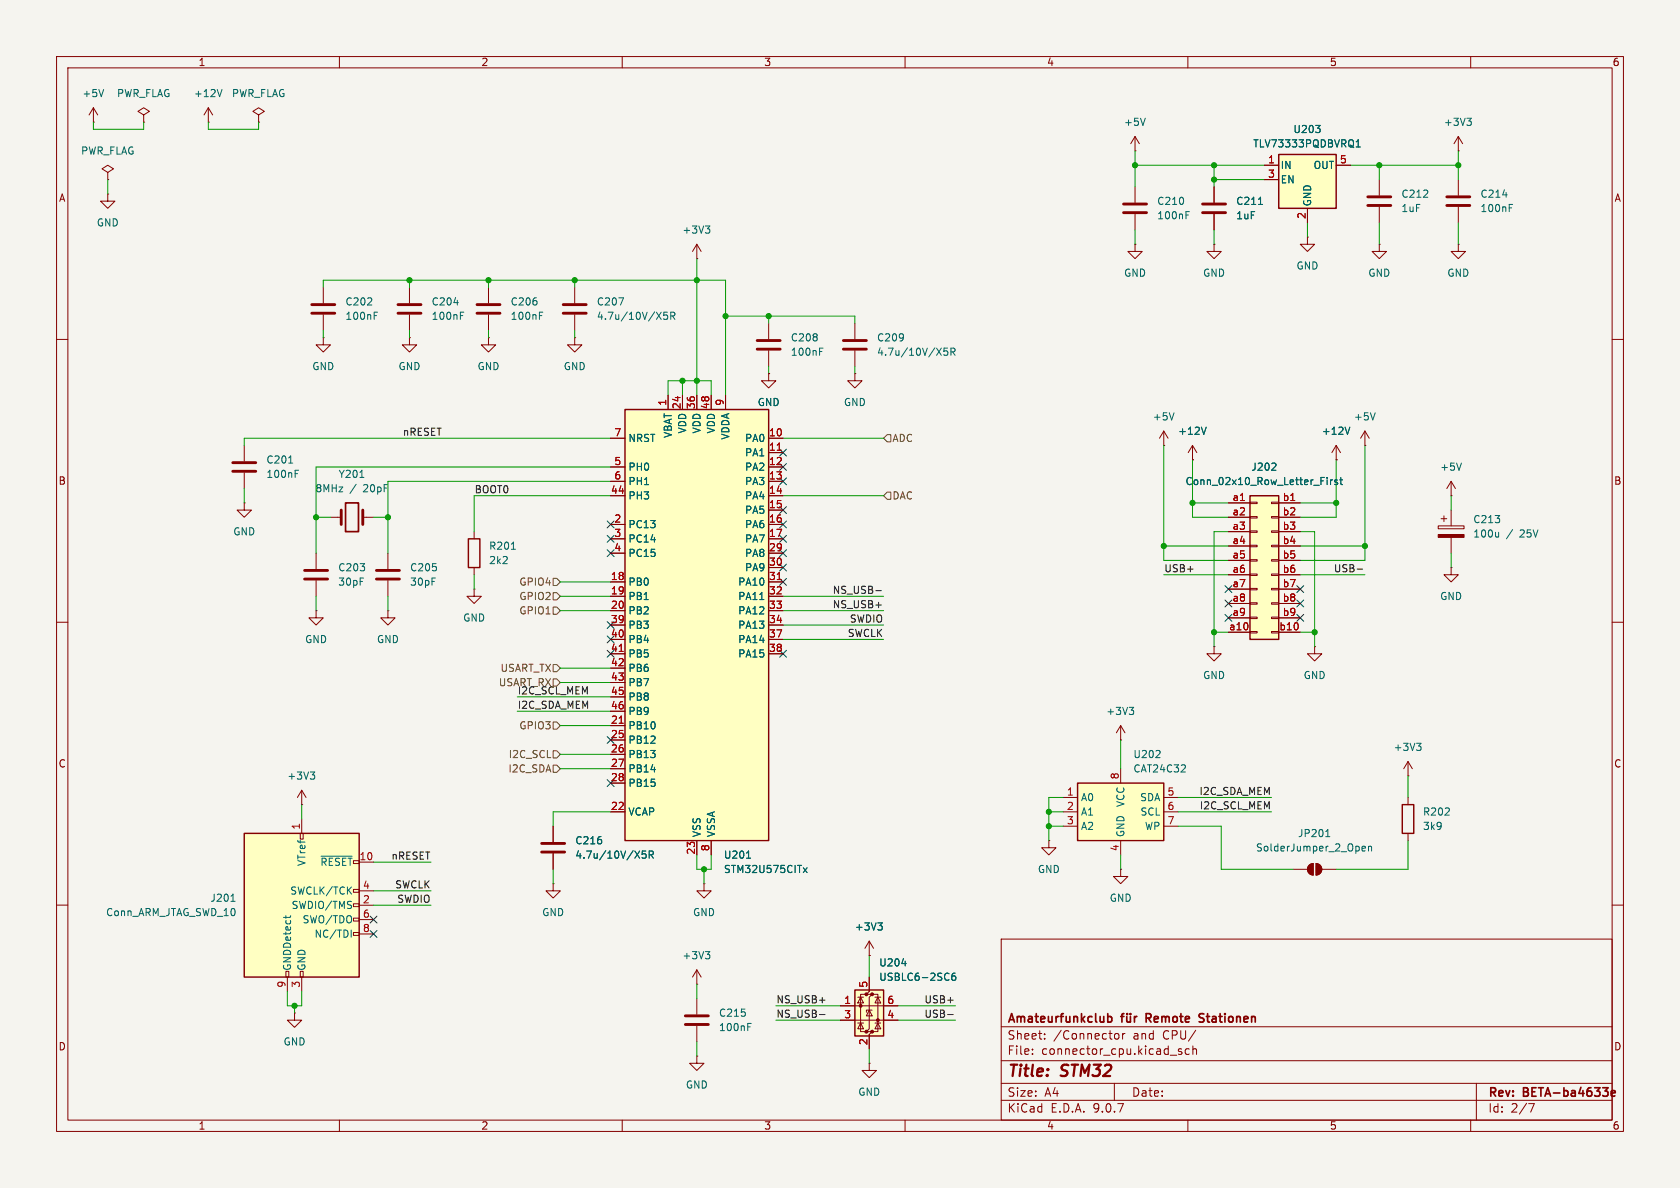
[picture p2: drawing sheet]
<svg xmlns="http://www.w3.org/2000/svg" width="297mm" height="210mm" viewBox="0 0 297 210" stroke-linecap="round" stroke-linejoin="round" font-family="sans-serif">
<path d="M0 0h297v210h-297z" fill="#f5f4ef" stroke="#f5f4ef" stroke-width=".18"/>
<g fill="none" stroke="#840000" stroke-width=".18">
<path d="M10 10h277v190h-277zM12 12h273v186h-273zM60 10v2M110 10v2M160 10v2M210 10v2M260 10v2M214.6 33v2.8M214.6 37.8v2.8M214.6 43.2v1.3h1.3l-1.3 1.2-1.2-1.2h1.2M214.6 43.2h.1M10 60h2"/>
<path d="M236.2 78.7l-.7 1.3M236.2 78.7l.8 1.3M236.2 78.7v2.6M241.3 78.7h.1M241.3 76.2l-.8 1.3M241.3 76.2l.8 1.3M241.3 76.2v2.5M285 60h2M236.2 81.3h.1M254.3 93h4.5v.5h-4.5zM254.8 91.7h1M255.3 91.2v1"/>
<path d="M256.5 90.2v2.8M256.5 95v2.8M10 110h2M285 110h2M10 160h2M123.2 174h.1M123.2 171.5v2.5M123.2 176.5v2.8M123.2 171.5l-.8 1.2M123.2 171.5l.8 1.2M177 166h108v32h-108zM285 160h2"/>
<path d="M60 198v2M110 198v2M123.2 186.7v1.3h1.3l-1.3 1.2-1.3-1.2h1.3M123.2 186.7h.1M123.2 181.4v2.8M160 198v2M177 194.5h108M177 191.5h108M177 187.5h108M177 181.5h108M182.5 186.3v.1M182.5 185.5v.1"/>
<path d="M184.7 183.6v.1M184.7 182.8v.1M197 191.5v3M197.2 182.8l.3-.1 .3 .3v.4l-.1 .2h-.5M198.5 182.7v1M198.9 182.7l-.3 .1-.1 .2M208.9 185.5l-.4-.1-.2 .2 .1 .2 .5 .2v.3h-.6M210 198v2M210.2 185.5l-.4-.1-.3 .3v.4l.2 .2h.5M210.9 185.5l.2-.1 .4 .1v.9M210.9 184.9v1.5M260 198v2"/>
<path d="M261 191.5v6.5M270.2 195.1h1l-.6 1.5"/>
</g>
<g fill="none" stroke="#840000" stroke-width=".3">
<path d="M195.8 179.8l.5-.1 .3 .3v.4l-.2 .2h-.6M198.1 179.7h.6M198.7 179.2l-.4 .2v1.3M199.2 179.7l.1 .9 .3 .1 .2-.2M199.3 179.2v.1M199.8 179.2v.1M199.8 179.7v1M200.6 179.7v1M201 179.7l-.3 .1-.1 .2M202.6 180h.6M203.2 179.2h-.6v1.5M212.8 179.3l-.5-.1-.3 .3 .1 .3 .6 .2"/>
<path d="M212 180.6h.7M284.8 193.3l.8-.2-.1-.2-.4-.1-.3 .2 .1 .7h.6"/>
</g>
<path d="M254.3 94.5h4.5v.5h-4.5z" fill="#840000" stroke="#840000" stroke-width=".18"/>
<path d="M222.5 36.1h.7M238.6 75.5l-.4 1.3M243.1 73l-.4 1.2M264.9 94.1v.8M264.9 94.8l-.1 .1M124.7 168.2h.8l-.4 .5M125.2 168.7l.3 .2v.3l-.3 .3M132.2 181.5h.4M132.2 180.9h.6" fill="none" stroke="#006464" stroke-width=".18"/>
<path d="M212.6 36.1h4.1M212.6 37.6h4.1M121.2 179.6h4M121.2 181.1h4" fill="none" stroke="#840000" stroke-width=".51"/>
<path d="M221 87.6h5.1v25.4h-5.1z" fill="#ffffc2"/>
<path d="M221 87.6h5.1v25.4h-5.1z" fill="none" stroke="#840000" stroke-width=".25"/>
<g fill="none" stroke="#840000" stroke-width=".18">
<path d="M36.8 19.1l-.7 1.2M36.8 19.1l.8 1.2M36.8 19.1v2.5M36.8 21.6h.1M45.7 20.3l1-.6-1-.6-1 .6 1 .6v1.3M45.7 21.6h.1M243.8 31.8v2.7M243.8 36.6v2.8M72.4 50.8v2.8M72.4 55.6v2.8M135.9 57.2v2.7M43.2 78.7v2.8"/>
<path d="M135.9 66v1.3h1.3l-1.3 1.3-1.3-1.3h1.3M135.9 66h.1M135.9 62v2.8M151.1 66v1.3h1.3l-1.3 1.3-1.2-1.3h1.2M151.1 66h.1M205.7 78.7h.1M205.7 76.2l-.7 1.3M205.7 76.2l.8 1.3M205.7 76.2v2.5M210.8 78.7l-.7 1.3M210.8 78.7l.8 1.3M210.8 78.7v2.6"/>
<path d="M43.2 83.6v2.8M55.9 97.8v2.8M58.4 91.4h1.9M64.1 91.4h1.9M210.8 81.3h.1M217.2 88.9h3.8M217.2 91.4h3.8M217.2 94h3.8M217.2 96.5h3.8M217.2 99.1h3.8M221 88.8h1.2v.2h-1.2zM221 91.3h1.2v.3h-1.2z"/>
<path d="M221 93.9h1.2v.2h-1.2zM221 96.4h1.2v.2h-1.2zM221 98.9h1.2v.3h-1.2zM224.8 88.8h1.3v.2h-1.3zM224.8 91.3h1.3v.3h-1.3zM224.8 93.9h1.3v.2h-1.3zM224.8 96.4h1.3v.2h-1.3zM224.8 98.9h1.3v.3h-1.3zM226.1 88.9h3.8M226.1 91.4h3.8M226.1 94h3.8M226.1 96.5h3.8"/>
<path d="M226.1 99.1h3.8M256.5 87.6h.1M256.5 85.1l-.7 1.3M256.5 85.1l.8 1.3M256.5 85.1v2.5M55.9 102.6v2.8M217.2 101.6h3.8M217.2 104.1h3.8M217.2 106.7h3.8M217.2 109.2h3.8M217.2 111.8h3.8M221 101.5h1.2v.2h-1.2z"/>
<path d="M221 104h1.2v.3h-1.2zM221 106.6h1.2v.2h-1.2zM221 109.1h1.2v.2h-1.2zM221 111.6h1.2v.3h-1.2zM224.8 101.5h1.3v.2h-1.3zM224.8 104h1.3v.3h-1.3zM224.8 106.6h1.3v.2h-1.3zM224.8 109.1h1.3v.2h-1.3zM224.8 111.6h1.3v.3h-1.3zM226.1 101.6h3.8M226.1 104.1h3.8M226.1 106.7h3.8"/>
<path d="M226.1 109.2h3.8M226.1 111.8h3.8M256.5 100.3v1.3h1.3l-1.3 1.3-1.2-1.3h1.2M256.5 100.3h.1M124.5 156.2v1.3h1.2l-1.2 1.3-1.3-1.3h1.3M124.5 156.2h.1M185.4 148.6v1.3h1.3l-1.3 1.2-1.3-1.2h1.3M185.4 148.6h.1M153.7 188v1.2h1.2l-1.2 1.3-1.3-1.3h1.3M153.7 188h.1"/>
</g>
<g fill="none" stroke="#006464" stroke-width=".18">
<path d="M39.2 15.8l-.4 1.3M80.2 53.5h.8M81.4 55.8h.4M81.4 55.2h.6M144.9 62.1h.4M144.9 61.5h.6M207.6 73l-.5 1.2M213.2 75.5l-.4 1.3M51 81.9h.8M52.2 83.1h.6M52.2 83.7h.4M63.6 84.4h.7"/>
<path d="M225.5 81.9l.1 .2-.1 .3-.7 .7h.8M234.6 84.4v.1M234.6 84.8v.9M235.2 84.8v.9M235.6 84.8l-.4 .3M236.4 84.9l-.3-.1-.2 .2 .1 .2 .4 .1v.3h-.5M236.9 84.8h.4M237 84.4v1.1l.3 .2M258.4 81.9l-.5 1.2"/>
</g>
<path d="M241.8 34.8h4.1M241.8 36.3h4.1M70.4 55.4h4M70.4 53.8h4M133.9 61.7h4M133.9 60.2h4M41.1 81.8h4.1M41.1 83.3h4.1M60.3 90.2v2.5M64.1 90.2v2.5M53.8 100.8h4.1M53.8 102.4h4.1" fill="none" stroke="#840000" stroke-width=".51"/>
<path d="M61.1 88.9h2.3v5.1h-2.3z" fill="none" stroke="#840000" stroke-width=".3"/>
<path d="M110.5 72.4h25.4v76.2h-25.4z" fill="#ffffc2"/>
<path d="M110.5 72.4h25.4v76.2h-25.4zM82.8 95.3h2v5h-2z" fill="none" stroke="#840000" stroke-width=".25"/>
<g fill="none" stroke="#840000" stroke-width=".18">
<path d="M257.8 26.7h.1M257.8 24.1l-.8 1.3M257.8 24.1l.8 1.3M257.8 24.1v2.6M257.8 31.8v2.7M257.8 36.6v2.8M86.4 59.7v1.3h1.2l-1.2 1.2-1.3-1.2h1.3M86.4 59.7h.1M86.4 50.8v2.8M86.4 55.6v2.8M101.6 59.7v1.3h1.3l-1.3 1.2-1.3-1.2h1.3M101.6 59.7h.1"/>
<path d="M101.6 50.8v2.8M101.6 55.6v2.8M123.2 45.7h.1M123.2 43.2v2.5M123.2 43.2l-.8 1.3M123.2 43.2l.8 1.3M243.8 43.2v1.3h1.3l-1.3 1.2-1.2-1.2h1.2M243.8 43.2h.1M257.8 43.2v1.3h1.3l-1.3 1.2-1.3-1.2h1.3M257.8 43.2h.1M107.9 77.5h2.6M118.1 69.9v2.5"/>
<path d="M120.6 69.9v2.5M123.2 69.9v2.5M125.7 69.9v2.5M128.3 69.9v2.5M135.9 77.5h2.5M68.6 97.8v2.8M83.8 94v1.3M107.9 82.6h2.6M107.9 85.1h2.6M107.9 87.6h2.6M107.9 92.7h2.6M107.9 95.3h2.6"/>
<path d="M107.9 97.8h2.6M135.9 82.6h2.5M135.9 85.1h2.5M135.9 87.6h2.5M135.9 92.7h2.5M135.9 95.3h2.5M135.9 97.8h2.5M135.9 80h2.5M135.9 90.2h2.5M55.9 108v1.2h1.2l-1.2 1.3-1.3-1.3h1.3M55.9 108h.1M68.6 108v1.2h1.2l-1.2 1.3-1.3-1.3h1.3"/>
<path d="M68.6 108h.1M68.6 102.6v2.8M83.8 104.1v1.3h1.3l-1.3 1.3-1.3-1.3h1.3M83.8 104.1h.1M83.8 100.3v1.3M107.9 102.9h2.6M107.9 105.4h2.6M107.9 108h2.6M107.9 110.5h2.6M107.9 113h2.6M107.9 115.6h2.6M107.9 118.1h2.6"/>
<path d="M135.9 102.9h2.5M135.9 105.4h2.5M135.9 108h2.5M135.9 110.5h2.5M135.9 113h2.5M135.9 115.6h2.5M135.9 100.3h2.5M107.9 120.7h2.6M107.9 123.2h2.6M107.9 125.7h2.6M107.9 128.3h2.6M107.9 130.8h2.6"/>
<path d="M107.9 133.4h2.6M107.9 135.9h2.6M107.9 138.4h2.6M107.9 143.5h2.6M123.2 148.6v2.5M125.7 148.6v2.5M153.7 168.9h.1M153.7 166.4l-.8 1.2M153.7 166.4l.7 1.2M153.7 166.4v2.5"/>
</g>
<path d="M137.4 79.6h.7M109.5 115.2h.7M137.4 102.5h.7M109.5 127.9h.7" fill="none" stroke="#a90000" stroke-width=".18"/>
<g fill="none" stroke="#006464" stroke-width=".18">
<path d="M124.7 39.9h.8l-.4 .5M259.3 20.9h.8l-.4 .5M259.9 21.4l.2 .2v.3l-.2 .3M265.7 34.4h.7M266.8 36.7h.4M266.8 36.1h.6M95.4 55.2h.6M95.4 55.8h.4M109.4 52.6h.8l-.5 1.3M118 55.2h-.6l-.1 .6 .2-.1h.4l.1 .2v.4l-.2 .2-.5-.2M118.6 55.9l.6-.1 .1-.2-.1-.3-.6-.1v1.3M118.9 55.9l.4 .6"/>
<path d="M125.2 40.4l.3 .3v.3l-.3 .2M90.4 97.1h.7M134.3 106h.7M132 151.7h.7M142 153.4l.7 .8M142.7 153.4l-.7 .8M155.2 163.1h.8l-.5 .5M155.7 163.6l.3 .3v.3l-.3 .2"/>
</g>
<path d="M255.8 36.3h4M255.8 34.8h4M84.3 55.4h4.1M84.3 53.8h4.1M99.6 55.4h4M99.6 53.8h4M66.5 100.8h4.1M66.5 102.4h4.1" fill="none" stroke="#840000" stroke-width=".51"/>
<path d="M151.1 175h5.1v8.1h-5.1z" fill="#ffffc2"/>
<g fill="#840000" stroke="#840000" stroke-width=".18">
<circle cx="152.1" cy="177.8" r=".25"/>
<circle cx="153.2" cy="175.8" r=".25"/>
<circle cx="153.2" cy="182.4" r=".25"/>
<circle cx="154.2" cy="175.8" r=".25"/>
<circle cx="154.2" cy="182.4" r=".25"/>
<circle cx="155.2" cy="180.3" r=".25"/>
</g>
<g fill="none" stroke="#840000" stroke-width=".18">
<path d="M200.7 26.7h.1M200.7 24.1l-.8 1.3M200.7 24.1l.7 1.3M200.7 24.1v2.6M200.7 33v2.8M200.7 37.8v2.8M200.7 43.2v1.3h1.2l-1.2 1.2-1.3-1.2h1.3M200.7 43.2h.1M97.8 146.1v2.7M97.8 150.9v2.8M148.6 177.8h10.1M151.6 176.3h1.1"/>
<path d="M152.1 176.3l.6 1h-1.1zM153.2 175.8h-1.1v6.6h1.1M153.7 172.7v2.6l-.5 .5h1l-.5 .5v5.6l-.5 .5h1l-.5 .5v2.5M153.7 178.6l.5 1h-1zM154.2 178.6h-1v.3M154.2 175.8h1v6.6h-1M154.7 176.3h1M155.2 176.3l.5 1h-1zM148.6 180.3h10.1M151.6 180.8h1.1M152.1 180.8l.6 1.1h-1.1zM154.7 180.8h1"/>
<path d="M155.2 180.8l.5 1.1h-1z"/>
</g>
<path d="M151.1 175h5.1v8.1h-5.1z" fill="none" stroke="#840000" stroke-width=".25"/>
<path d="M202.5 20.9l-.4 1.3M209.7 38h.4M209.7 37.4h.6M114.2 150.4h-.6l-.1 .6 .2-.1 .4 .1 .1 .2v.4l-.2 .1-.5-.1M114.8 151.1l.6-.1 .1-.1-.1-.3-.6-.2v1.3M115.1 151.1l.4 .6M159.4 170.3h.8M168.9 172l-.4 .1a.86 .86 0 0 0 0 1.2l.4-.1 .1-.4-.3-.3-.3 .1-.1 .2" fill="none" stroke="#006464" stroke-width=".18"/>
<path d="M198.6 37.6h4.1M198.6 36.1h4.1M95.8 150.6h4M95.8 149.1h4" fill="none" stroke="#840000" stroke-width=".51"/>
<path d="M226.1 27.3h10.1v9.5h-10.1z" fill="#ffffc2"/>
<path d="M226.1 27.3h10.1v9.5h-10.1z" fill="none" stroke="#840000" stroke-width=".25"/>
<g fill="none" stroke="#840000" stroke-width=".18">
<path d="M19 30.5l1.1-.7-1.1-.6-1 .6 1 .7v1.3M19 31.8h.1M223.5 29.2h2.6M223.5 31.8h2.6M231.1 36.8v2.6M236.2 29.2h2.6M57.1 59.7v1.3h1.3l-1.3 1.2-1.2-1.2h1.2M57.1 59.7h.1M57.1 50.8v2.8M57.1 55.6v2.8M72.4 59.7v1.3h1.3l-1.3 1.2-1.3-1.2h1.3M72.4 59.7h.1"/>
<path d="M151.1 57.2v2.7M231.1 41.9v1.3h1.3l-1.3 1.3-1.2-1.3h1.2M231.1 41.9h.1M151.1 62v2.8M43.2 88.9v1.3h1.2l-1.2 1.2-1.3-1.2h1.3M43.2 88.9h.1M214.6 114.3v1.3h1.3l-1.3 1.2-1.2-1.2h1.2M214.6 114.3h.1M232.4 114.3v1.3h1.3l-1.3 1.2-1.3-1.2h1.3M232.4 114.3h.1M53.3 139.7l-.7 1.3M53.3 139.7l.8 1.3"/>
<path d="M53.3 139.7v2.5M198.1 130.8h.1M198.1 128.3l-.7 1.2M198.1 128.3l.8 1.2M198.1 128.3v2.5M53.3 142.2h.1M97.8 156.2v1.3h1.3l-1.3 1.3-1.3-1.3h1.3M97.8 156.2h.1M198.1 153.7v1.2h1.3l-1.3 1.3-1.3-1.3h1.3M198.1 153.7h.1"/>
</g>
<g fill="none" stroke="#006464" stroke-width=".18">
<path d="M232.6 22.2h.8l-.4 .5M233.3 22.8v.5M239.8 26h.7M239.8 25.1l.3-.4v1.3M66.2 55.8h.4M66.2 55.2h.6M167.5 61.5h-.6l-.1 .6 .2-.1 .4 .1 .2 .2-.1 .4-.2 .1-.5-.1M168.1 62.2l.6-.1 .1-.1v-.3l-.7-.2v1.3M168.4 62.2l.4 .6M54.9 136.5h.7l-.4 .5M55.4 137l.2 .2v.3l-.2 .2M199.6 125h.8l-.4 .5"/>
<path d="M200.2 125.5l.2 .3v.3l-.2 .2"/>
</g>
<path d="M55.1 55.4h4.1M55.1 53.8h4.1M149.1 61.7h4.1M149.1 60.2h4.1" fill="none" stroke="#840000" stroke-width=".51"/>
<path d="M190.5 138.4h15.2v10.2h-15.2z" fill="#ffffc2"/>
<path d="M190.5 138.4h15.2v10.2h-15.2z" fill="none" stroke="#840000" stroke-width=".25"/>
<path d="M198.1 135.9v2.5M188 141h2.5M188 143.5h2.5M188 146.1h2.5M198.1 148.6v2.5M205.7 141h2.6M205.7 143.5h2.6M205.7 146.1h2.6" fill="none" stroke="#840000" stroke-width=".18"/>
<path d="M204.3 133.9h.8M205 132.8v.4M208.8 136.5h.8M209.5 135.3v.4" fill="none" stroke="#006464" stroke-width=".18"/>
<path d="M43.2 147.3h20.3v25.4h-20.3z" fill="#ffffc2"/>
<path d="M43.2 147.3h20.3v25.4h-20.3zM247.9 142.2h2v5.1h-2z" fill="none" stroke="#840000" stroke-width=".25"/>
<g fill="none" stroke="#840000" stroke-width=".18">
<path d="M16.5 19.1l-.8 1.2M16.5 19.1l.8 1.2M16.5 19.1v2.5M16.5 21.6h.1M19 34.3v1.3h1.3l-1.3 1.2-1.2-1.2h1.2M19 34.3h.1M25.4 20.3l1-.6-1-.6-1 .6 1 .6v1.3M25.4 21.6h.1M214.6 33v2.8M214.6 37.8v2.8M223.5 29.2h2.6M223.5 31.8h2.6"/>
<path d="M231.1 36.8v2.6M236.2 29.2h2.6M107.9 77.5h2.6M118.1 69.9v2.5M120.6 69.9v2.5M123.2 69.9v2.5M125.7 69.9v2.5M128.3 69.9v2.5M135.9 66h.1M135.9 77.5h2.5M107.9 82.6h2.6M107.9 85.1h2.6"/>
<path d="M107.9 87.6h2.6M107.9 92.7h2.6M107.9 95.3h2.6M107.9 97.8h2.6M135.9 82.6h2.5M135.9 85.1h2.5M135.9 87.6h2.5M135.9 92.7h2.5M135.9 95.3h2.5M135.9 97.8h2.5M135.9 80h2.5M135.9 90.2h2.5"/>
<path d="M210.8 81.3h.1M217.2 88.9h3.8M217.2 91.4h3.8M217.2 94h3.8M217.2 96.5h3.8M217.2 99.1h3.8M226.1 88.9h3.8M226.1 91.4h3.8M226.1 94h3.8M226.1 96.5h3.8M226.1 99.1h3.8M236.2 81.3h.1"/>
<path d="M107.9 102.9h2.6M107.9 105.4h2.6M107.9 108h2.6M107.9 110.5h2.6M107.9 113h2.6M107.9 115.6h2.6M107.9 118.1h2.6M135.9 102.9h2.5M135.9 105.4h2.5M135.9 108h2.5M135.9 110.5h2.5M135.9 113h2.5"/>
<path d="M135.9 115.6h2.5M135.9 100.3h2.5M217.2 101.6h3.8M217.2 104.1h3.8M217.2 106.7h3.8M217.2 109.2h3.8M217.2 111.8h3.8M226.1 101.6h3.8M226.1 104.1h3.8M226.1 106.7h3.8M226.1 109.2h3.8M226.1 111.8h3.8"/>
<path d="M107.9 120.7h2.6M107.9 123.2h2.6M107.9 125.7h2.6M107.9 128.3h2.6M107.9 130.8h2.6M107.9 133.4h2.6M107.9 135.9h2.6M107.9 138.4h2.6M248.9 137.2h.1M248.9 134.6l-.7 1.3M248.9 134.6l.8 1.3M248.9 134.6v2.6"/>
<path d="M53.1 147.3h.5v1h-.5zM53.3 144.8v2.5M62.5 157.2h1v.5h-1zM62.5 159.8h1v.5h-1zM63.5 152.4h2.5M63.5 157.5h2.5M97.8 146.1v2.7M97.8 150.9v2.8M107.9 143.5h2.6M123.2 148.6v2.5M125.7 148.6v2.5M228.6 153.7h2.5"/>
<path d="M231.4 153l.8-.3v2a1.02 1.02 0 0 1-1-.6 1.02 1.02 0 0 1 .2-1.1zM232.7 152.7a1.02 1.02 0 0 1 1 1 1.02 1.02 0 0 1-1 1zM233.7 153.7h2.5M248.9 141v1.2M248.9 147.3v1.3M50.5 171.7h.6v1h-.6zM50.8 172.7v2.6M52.1 179.1v1.2h1.2l-1.2 1.3-1.3-1.3h1.3M52.1 179.1h.1M53.1 171.7h.5v1h-.5zM53.3 172.7v2.6M62.5 162.3h1v.5h-1z"/>
<path d="M62.5 164.8h1v.6h-1zM63.5 160h2.5M63.5 162.6h2.5M63.5 165.1h2.5M148.6 177.8h2.5M153.7 168.9h.1M153.7 172.7v2.6M156.2 177.8h2.5M148.6 180.3h2.5M153.7 182.9v2.5M156.2 180.3h2.5"/>
</g>
<g fill="none" stroke="#006464" stroke-width=".18">
<path d="M18.3 15.8l-.4 1.3M222.5 36.1h.7M232.6 22.2h.8l-.4 .5M233.3 22.8v.5M239.8 26h.7M239.8 25.1l.3-.4v1.3M213.2 75.5l-.4 1.3M238.6 75.5l-.4 1.3M225.5 81.9l.1 .2-.1 .3-.7 .7h.8M234.6 84.4v.1M234.6 84.8v.9M235.2 84.8v.9"/>
<path d="M235.6 84.8l-.4 .3M236.4 84.9l-.3-.1-.2 .2 .1 .2 .4 .1v.3h-.5M236.9 84.8h.4M237 84.4v1.1l.3 .2M134.3 106h.7M250.4 131.4h.8l-.4 .5M251 131.9l.2 .2v.3l-.2 .3M40.8 159.3h.8M56.8 151.4h5.5M114.2 150.4h-.6l-.1 .6 .2-.1 .4 .1 .1 .2v.4l-.2 .1-.5-.1M114.8 151.1l.6-.1 .1-.1-.1-.3-.6-.2v1.3M115.1 151.1l.4 .6"/>
<path d="M132 151.7h.7M142 153.4l.7 .8M142.7 153.4l-.7 .8M234.4 147.9h.7M234.6 146.8l.1-.2v1.3M240.8 150l.6-.1-.1-.2-.3-.1-.2 .2v.6h.5M241.9 149.7l.2-.1 .3 .1 .1 .7M241.9 149.6v.8M50.5 161.9v.5M51.4 161.9l-.1 .2M62.1 164.4v1.3M155.2 163.1h.8l-.5 .5"/>
<path d="M155.7 163.6l.3 .3v.3l-.3 .2M159.4 170.3h.8M168.9 172l-.4 .1a.86 .86 0 0 0 0 1.2l.4-.1 .1-.4-.3-.3-.3 .1-.1 .2"/>
</g>
<g fill="#840000" stroke="#840000" stroke-width=".18">
<path d="M231.4 153l.8-.3v2a1.02 1.02 0 0 1-1-.6 1.02 1.02 0 0 1 .2-1.1z"/>
<path d="M232.7 152.7a1.02 1.02 0 0 1 1 1 1.02 1.02 0 0 1-1 1z"/>
</g>
<path d="M156.8 76.8h.7v1.3h-.7l-.6-.6zM156.8 87h.7v1.3h-.7l-.6-.7zM97.8 102.2h.6l.7 .7-.7 .6h-.6zM97.8 117.5h.6l.7 .6-.7 .6h-.6zM97.8 104.8h.6l.7 .6-.7 .6h-.6zM97.8 107.3h.6l.7 .7-.7 .6h-.6zM97.8 135.3h.6l.7 .6-.7 .6h-.6zM97.8 127.6h.6l.7 .7-.7 .6h-.6zM97.8 132.7h.6l.7 .7-.7 .6h-.6zM97.8 120h.6l.7 .7-.7 .6h-.6z" fill="none" stroke="#725600" stroke-width=".18"/>
<path d="M154.8 107h1M154.8 104.4h1M239.9 100.6h1M144.9 179.3h.9M144.9 176.8h.9M167.5 179.3h1" fill="none" stroke="#0f0f0f" stroke-width=".18"/>
<g fill="none" stroke="#009600" stroke-width=".18">
<path d="M16.5 21.6v1.3h8.9v-1.3M19 31.8v2.5M36.8 21.6v1.3h8.9v-1.3M200.7 29.2h22.8M200.7 26.7v6.3M214.6 29.2v3.8M214.6 31.8h8.9M231.1 39.4v2.5M238.8 29.2h19M243.8 29.2v2.6M243.8 39.4v3.8M257.8 26.7v5.1"/>
<path d="M257.8 39.4v3.8M57.1 50.8v-1.3h71.2v20.4M57.1 58.4v1.3M72.4 49.5v1.3M72.4 58.4v1.3M86.4 49.5v1.3M86.4 58.4v1.3M101.6 49.5v1.3M101.6 58.4v1.3M123.2 45.7v24.2M128.3 55.9h22.8v1.3M135.9 55.9v1.3"/>
<path d="M200.7 40.6v2.6M214.6 40.6v2.6M107.9 77.5h-64.7v1.2M118.1 69.9v-2.6h7.6v2.6M120.6 67.3v2.6M135.9 64.8v1.2M138.4 77.5h17.8M151.1 64.8v1.2M205.7 78.7v20.4h11.5M241.3 78.7v20.4h-11.4M43.2 86.4v2.5M55.9 91.4h2.5"/>
<path d="M66 91.4h2.6M107.9 82.6h-52v15.2M107.9 87.6h-24.1v6.4M107.9 85.1h-39.3v12.7M138.4 87.6h17.8M205.7 96.5h11.5M210.8 81.3v10.1h6.4M210.8 88.9h6.4M217.2 94h-2.6v20.3M229.9 96.5h11.4M229.9 88.9h6.3M229.9 94h2.5v20.3"/>
<path d="M236.2 81.3v10.1h-6.3M256.5 87.6v2.6M256.5 97.8v2.5M55.9 105.4v2.6M68.6 105.4v2.6M83.8 101.6v2.5M99.1 118.1h8.8M99.1 102.9h8.8M99.1 108h8.8M99.1 105.4h8.8M138.4 113h17.8M138.4 108h17.8"/>
<path d="M138.4 110.5h17.8M138.4 105.4h17.8M205.7 101.6h11.5M214.6 111.8h2.6M229.9 111.8h2.5M229.9 101.6h11.4M91.4 123.2h16.5M91.4 125.7h16.5M99.1 135.9h8.8M99.1 133.4h8.8M99.1 120.7h8.8M99.1 128.3h8.8"/>
<path d="M198.1 130.8v5.1M248.9 137.2v3.8M53.3 142.2v2.6M66 157.5h10.2M66 152.4h10.2M97.8 153.7v2.5M107.9 143.5h-10.1v2.6M123.2 151.1v2.6h2.5v-2.6M124.5 153.7v2.5M185.4 146.1h2.6M185.4 143.5h2.6M188 141h-2.6v7.6"/>
<path d="M198.1 151.1v2.6M208.3 146.1h7.6v7.6h12.7M208.3 143.5h16.5M208.3 141h16.5M248.9 148.6v5.1h-12.7M50.8 175.3v2.5h2.5v-2.5M52.1 177.8v1.3M66 160h10.2M123.2 174v2.5M137.2 177.8h11.4M153.7 168.9v3.8M158.7 177.8h10.2"/>
<path d="M123.2 184.2v2.5M137.2 180.3h11.4M153.7 185.4v2.6M158.7 180.3h10.2"/>
</g>
<g fill="none" stroke="#000084" stroke-width=".18">
<path d="M137.8 79.4l1.2 1.2M139 79.4l-1.2 1.2M107.3 94.6l1.3 1.3M107.3 97.2l1.3 1.2M107.3 92.1l1.3 1.2M108.6 94.6l-1.3 1.3M108.6 97.2l-1.3 1.2M108.6 92.1l-1.3 1.2M137.8 97.2l1.2 1.2M137.8 81.9l1.2 1.3M137.8 84.5l1.2 1.2M137.8 92.1l1.2 1.2"/>
<path d="M137.8 94.6l1.2 1.3M137.8 99.7l1.2 1.2M137.8 89.6l1.2 1.2M139 97.2l-1.2 1.2M139 81.9l-1.2 1.3M139 84.5l-1.2 1.2M139 92.1l-1.2 1.2M139 99.7l-1.2 1.2M139 94.6l-1.2 1.3M139 89.6l-1.2 1.2M107.3 109.9l1.3 1.2M107.3 112.4l1.3 1.2"/>
<path d="M107.3 115l1.3 1.2M108.6 109.9l-1.3 1.2M108.6 112.4l-1.3 1.2M108.6 115l-1.3 1.2M137.8 102.3l1.2 1.2M137.8 115l1.2 1.2M139 102.3l-1.2 1.2M139 115l-1.2 1.2M216.6 106.1l1.2 1.2M216.6 108.6l1.2 1.2M216.6 103.5l1.2 1.2M217.8 106.1l-1.2 1.2"/>
<path d="M217.8 108.6l-1.2 1.2M217.8 103.5l-1.2 1.2M229.3 106.1l1.2 1.2M229.3 103.5l1.2 1.2M229.3 108.6l1.2 1.2M230.5 106.1l-1.2 1.2M230.5 103.5l-1.2 1.2M230.5 108.6l-1.2 1.2M107.3 137.8l1.3 1.2M107.3 130.2l1.3 1.2M108.6 137.8l-1.3 1.2M108.6 130.2l-1.3 1.2"/>
<path d="M65.4 164.5l1.2 1.2M65.4 162l1.2 1.2M66.6 164.5l-1.2 1.2M66.6 162l-1.2 1.2"/>
</g>
<path d="M137.4 79.6h.7M109.5 115.2h.7M137.4 102.5h.7M109.5 127.9h.7" fill="none" stroke="#a90000" stroke-width=".18"/>
<g fill="#009600" stroke="#009600" stroke-width=".18">
<circle cx="241.3" cy="96.5" r=".46"/>
<circle cx="214.6" cy="111.8" r=".46"/>
<circle cx="128.3" cy="55.9" r=".46"/>
<circle cx="200.7" cy="29.2" r=".46"/>
<circle cx="135.9" cy="55.9" r=".46"/>
<circle cx="185.4" cy="143.5" r=".46"/>
<circle cx="205.7" cy="96.5" r=".46"/>
<circle cx="185.4" cy="146.1" r=".46"/>
<circle cx="123.2" cy="67.3" r=".46"/>
<circle cx="123.2" cy="49.5" r=".46"/>
<circle cx="210.8" cy="88.9" r=".46"/>
<circle cx="236.2" cy="88.9" r=".46"/>
<circle cx="232.4" cy="111.8" r=".46"/>
<circle cx="214.6" cy="31.8" r=".46"/>
<circle cx="214.6" cy="29.2" r=".46"/>
<circle cx="243.8" cy="29.2" r=".46"/>
<circle cx="257.8" cy="29.2" r=".46"/>
<circle cx="101.6" cy="49.5" r=".46"/>
<circle cx="86.4" cy="49.5" r=".46"/>
<circle cx="120.6" cy="67.3" r=".46"/>
<circle cx="55.9" cy="91.4" r=".46"/>
<circle cx="68.6" cy="91.4" r=".46"/>
<circle cx="72.4" cy="49.5" r=".46"/>
<circle cx="124.5" cy="153.7" r=".46"/>
<circle cx="52.1" cy="177.8" r=".46"/>
</g>
<g font-size="2.8" fill="#840000">
<text x="178" y="190.9">Title:</text>
<text x="187.7" y="190.9">STM32</text>
</g>
<g font-size="2.1" fill="#840000">
<text x="178" y="184">Sheet:</text>
<text x="178" y="181.2">Amateurfunkclub</text>
<text x="186.2" y="184">/Connector</text>
<text x="200.4" y="184">and</text>
<text x="203.3" y="181.2">Remote</text>
<text x="205.8" y="184">CPU/</text>
<text x="213.3" y="181.2">Stationen</text>
<text x="178" y="186.7">File:</text>
<text x="184.1" y="186.7">connector_cpu.kicad_sch</text>
<text x="178" y="196.9">KiCad</text>
<text x="178" y="194.1">Size:</text>
<text x="184.7" y="194.1">A4</text>
<text x="185.7" y="196.9">E.D.A.</text>
<text x="193.3" y="196.9">9.0.7</text>
<text x="200" y="194.1">Date:</text>
<text x="263" y="194.3">Rev:</text>
<text x="263" y="196.9">Id:</text>
<text x="267.1" y="196.9">2/7</text>
<text x="269.4" y="194.3">BETA-ba4633e</text>
</g>
<g font-size="1.8" fill="#840000">
<text x="35" y="11.9">1</text>
<text x="85" y="11.9">2</text>
<text x="135" y="11.9">3</text>
<text x="185" y="11.9">4</text>
<text x="235" y="11.9">5</text>
<text x="285" y="11.9">6</text>
<text x="10.3" y="35.9">A</text>
<text x="285.3" y="35.9">A</text>
<text x="10.3" y="85.9">B</text>
<text x="285.3" y="85.9">B</text>
<text x="10.3" y="135.9">C</text>
<text x="285.3" y="135.9">C</text>
<text x="10.3" y="185.9">D</text>
<text x="285.3" y="185.9">D</text>
<text x="35" y="199.9">1</text>
<text x="85" y="199.9">2</text>
<text x="135" y="199.9">3</text>
<text x="185" y="199.9">4</text>
<text x="235" y="199.9">5</text>
<text x="285" y="199.9">6</text>
</g>
<g font-size="1.8" fill="#006464">
<text x="14.5" y="17.4">+5V</text>
<text x="20.6" y="17.4">PWR_FLAG</text>
<text x="34.2" y="17.4">+12V</text>
<text x="40.9" y="17.4">PWR_FLAG</text>
<text x="198.6" y="22.5">+5V</text>
<text x="228.6" y="23.7">U203</text>
<text x="255.2" y="22.5">+3V3</text>
<text x="14.2" y="27.5">PWR_FLAG</text>
<text x="221.5" y="26.3">TLV73333PQDBVRQ1</text>
<text x="226.3" y="30.1">IN</text>
<text x="226.3" y="32.6">EN</text>
<text x="232.1" y="30.1">OUT</text>
<text x="247.7" y="35.2">C212</text>
<text x="261.6" y="35.2">C214</text>
<text x="17" y="40.2">GND</text>
<text x="120.5" y="41.5">+3V3</text>
<text x="204.5" y="36.4">C210</text>
<text x="204.5" y="39">100nF</text>
<text x="218.4" y="36.4">C211</text>
<text x="218.4" y="39">1uF</text>
<text x="232" y="36.6" transform="rotate(-90 232 36.6)">GND</text>
<text x="247.7" y="37.7">1uF</text>
<text x="261.6" y="37.7">100nF</text>
<text x="229.1" y="47.9">GND</text>
<text x="198.6" y="49.1">GND</text>
<text x="212.6" y="49.1">GND</text>
<text x="241.8" y="49.1">GND</text>
<text x="255.8" y="49.1">GND</text>
<text x="61" y="54.2">C202</text>
<text x="61" y="56.7">100nF</text>
<text x="76.2" y="54.2">C204</text>
<text x="76.2" y="56.7">100nF</text>
<text x="90.2" y="54.2">C206</text>
<text x="90.2" y="56.7">100nF</text>
<text x="105.4" y="54.2">C207</text>
<text x="105.4" y="56.7">4.7u/10V/X5R</text>
<text x="55.1" y="65.6">GND</text>
<text x="70.4" y="65.6">GND</text>
<text x="84.3" y="65.6">GND</text>
<text x="99.6" y="65.6">GND</text>
<text x="139.7" y="60.6">C208</text>
<text x="139.7" y="63.1">100nF</text>
<text x="154.9" y="60.6">C209</text>
<text x="154.9" y="63.1">4.7u/10V/X5R</text>
<text x="133.9" y="72">GND</text>
<text x="149.1" y="72">GND</text>
<text x="119" y="77.5" transform="rotate(-90 119 77.5)">VBAT</text>
<text x="121.5" y="76.7" transform="rotate(-90 121.5 76.7)">VDD</text>
<text x="124.1" y="76.7" transform="rotate(-90 124.1 76.7)">VDD</text>
<text x="126.6" y="76.7" transform="rotate(-90 126.6 76.7)">VDD</text>
<text x="129.1" y="77.8" transform="rotate(-90 129.1 77.8)">VDDA</text>
<text x="203.7" y="74.5">+5V</text>
<text x="208.2" y="77.1">+12V</text>
<text x="233.6" y="77.1">+12V</text>
<text x="239.3" y="74.5">+5V</text>
<text x="47" y="82.1">C201</text>
<text x="111" y="78.3">NRST</text>
<text x="111" y="83.4">PH0</text>
<text x="131.6" y="78.3">PA0</text>
<text x="131.6" y="80.9">PA1</text>
<text x="131.6" y="83.4">PA2</text>
<text x="221.1" y="83.4">J202</text>
<text x="254.5" y="83.4">+5V</text>
<text x="47" y="84.7">100nF</text>
<text x="55.7" y="87.2">8MHz</text>
<text x="59.8" y="84.7">Y201</text>
<text x="61.8" y="87.2">/</text>
<text x="64.3" y="87.2">20pF</text>
<text x="111" y="86">PH1</text>
<text x="111" y="88.5">PH3</text>
<text x="131.6" y="86">PA3</text>
<text x="131.6" y="88.5">PA4</text>
<text x="209.5" y="86">Conn_02x10_Row_Letter_First</text>
<text x="41.1" y="94.8">GND</text>
<text x="111" y="93.6">PC13</text>
<text x="131.6" y="91">PA5</text>
<text x="131.6" y="93.6">PA6</text>
<text x="260.4" y="92.7">C213</text>
<text x="260.4" y="95.2">100u</text>
<text x="266.3" y="95.2">/</text>
<text x="268.8" y="95.2">25V</text>
<text x="59.7" y="101.2">C203</text>
<text x="72.4" y="101.2">C205</text>
<text x="86.4" y="97.4">R201</text>
<text x="86.4" y="99.9">2k2</text>
<text x="111" y="96.1">PC14</text>
<text x="111" y="98.7">PC15</text>
<text x="131.6" y="96.1">PA7</text>
<text x="131.6" y="98.7">PA8</text>
<text x="131.6" y="101.2">PA9</text>
<text x="59.7" y="103.7">30pF</text>
<text x="72.4" y="103.7">30pF</text>
<text x="111" y="103.7">PB0</text>
<text x="111" y="106.3">PB1</text>
<text x="130.4" y="103.7">PA10</text>
<text x="130.4" y="106.3">PA11</text>
<text x="254.5" y="106.3">GND</text>
<text x="53.8" y="113.9">GND</text>
<text x="66.5" y="113.9">GND</text>
<text x="81.8" y="110.1">GND</text>
<text x="111" y="108.8">PB2</text>
<text x="111" y="111.4">PB3</text>
<text x="111" y="113.9">PB4</text>
<text x="130.4" y="108.8">PA12</text>
<text x="130.4" y="111.4">PA13</text>
<text x="130.4" y="113.9">PA14</text>
<text x="111" y="116.4">PB5</text>
<text x="111" y="119">PB6</text>
<text x="130.4" y="116.4">PA15</text>
<text x="111" y="121.5">PB7</text>
<text x="111" y="124.1">PB8</text>
<text x="212.6" y="120.2">GND</text>
<text x="230.4" y="120.2">GND</text>
<text x="111" y="126.6">PB9</text>
<text x="111" y="129.1">PB10</text>
<text x="111" y="131.7">PB12</text>
<text x="195.5" y="126.6">+3V3</text>
<text x="111" y="134.2">PB13</text>
<text x="111" y="136.8">PB14</text>
<text x="200.3" y="134.2">U202</text>
<text x="200.3" y="136.8">CAT24C32</text>
<text x="246.3" y="132.9">+3V3</text>
<text x="50.7" y="138">+3V3</text>
<text x="111" y="139.3">PB15</text>
<text x="191" y="141.8">A0</text>
<text x="199" y="142.8" transform="rotate(-90 199 142.8)">VCC</text>
<text x="201.5" y="141.8">SDA</text>
<text x="101.6" y="149.5">C216</text>
<text x="111" y="144.4">VCAP</text>
<text x="124.1" y="148.1" transform="rotate(-90 124.1 148.1)">VSS</text>
<text x="126.6" y="148.1" transform="rotate(-90 126.6 148.1)">VSSA</text>
<text x="191" y="144.4">A1</text>
<text x="191" y="146.9">A2</text>
<text x="199" y="148.1" transform="rotate(-90 199 148.1)">GND</text>
<text x="201.5" y="144.4">SCL</text>
<text x="202.3" y="146.9">WP</text>
<text x="229.4" y="148.2">JP201</text>
<text x="251.5" y="144.4">R202</text>
<text x="251.5" y="146.9">3k9</text>
<text x="54.2" y="153.2" transform="rotate(-90 54.2 153.2)">VTref</text>
<text x="56.5" y="153.3">~{RESET}</text>
<text x="101.6" y="152">4.7u/10V/X5R</text>
<text x="127.9" y="152">U201</text>
<text x="127.9" y="154.5">STM32U575CITx</text>
<text x="183.4" y="154.5">GND</text>
<text x="221.9" y="150.7">SolderJumper_2_Open</text>
<text x="37.1" y="159.6">J201</text>
<text x="51.2" y="158.3">SWCLK/TCK</text>
<text x="51.5" y="160.9">SWDIO/TMS</text>
<text x="196.1" y="159.6">GND</text>
<text x="18.7" y="162.2">Conn_ARM_JTAG_SWD_10</text>
<text x="53.4" y="163.4">SWO/TDO</text>
<text x="55.5" y="166">NC/TDI</text>
<text x="95.8" y="162.2">GND</text>
<text x="122.4" y="162.2">GND</text>
<text x="151" y="164.7">+3V3</text>
<text x="51.7" y="171.7" transform="rotate(-90 51.7 171.7)">GNDDetect</text>
<text x="54.2" y="171.7" transform="rotate(-90 54.2 171.7)">GND</text>
<text x="120.5" y="169.8">+3V3</text>
<text x="155.3" y="173.6">USBLC6-2SC6</text>
<text x="155.3" y="171">U204</text>
<text x="127" y="179.9">C215</text>
<text x="50" y="185">GND</text>
<text x="127" y="182.5">100nF</text>
<text x="121.2" y="192.6">GND</text>
<text x="151.6" y="193.9">GND</text>
</g>
<g font-size="1.8" fill="#a90000">
<text x="224.1" y="29">1</text>
<text x="236.8" y="29">5</text>
<text x="224.1" y="31.5">3</text>
<text x="230.9" y="38.8" transform="rotate(-90 230.9 38.8)">2</text>
<text x="117.9" y="71.8" transform="rotate(-90 117.9 71.8)">1</text>
<text x="128" y="71.8" transform="rotate(-90 128 71.8)">9</text>
<text x="108.5" y="77.2">7</text>
<text x="120.4" y="72.4" transform="rotate(-90 120.4 72.4)">24</text>
<text x="122.9" y="72.4" transform="rotate(-90 122.9 72.4)">36</text>
<text x="125.5" y="72.4" transform="rotate(-90 125.5 72.4)">48</text>
<text x="135.8" y="77.2">10</text>
<text x="108.5" y="82.3">5</text>
<text x="135.8" y="79.8">11</text>
<text x="135.8" y="82.3">12</text>
<text x="107.9" y="87.4">44</text>
<text x="108.5" y="84.8">6</text>
<text x="135.8" y="84.8">13</text>
<text x="135.8" y="87.4">14</text>
<text x="135.8" y="89.9">15</text>
<text x="217.8" y="88.6">a1</text>
<text x="226.7" y="88.6">b1</text>
<text x="108.5" y="92.5">2</text>
<text x="108.5" y="95">3</text>
<text x="135.8" y="92.5">16</text>
<text x="135.8" y="95">17</text>
<text x="217.8" y="91.2">a2</text>
<text x="217.8" y="93.7">a3</text>
<text x="226.7" y="91.2">b2</text>
<text x="226.7" y="93.7">b3</text>
<text x="108.5" y="97.5">4</text>
<text x="135.8" y="97.5">29</text>
<text x="135.8" y="100.1">30</text>
<text x="217.8" y="96.3">a4</text>
<text x="217.8" y="98.8">a5</text>
<text x="217.8" y="101.3">a6</text>
<text x="226.7" y="96.3">b4</text>
<text x="226.7" y="98.8">b5</text>
<text x="226.7" y="101.3">b6</text>
<text x="107.9" y="102.6">18</text>
<text x="107.9" y="105.2">19</text>
<text x="107.9" y="107.7">20</text>
<text x="135.8" y="102.6">31</text>
<text x="135.8" y="105.2">32</text>
<text x="135.8" y="107.7">33</text>
<text x="217.8" y="103.9">a7</text>
<text x="217.8" y="106.4">a8</text>
<text x="226.7" y="103.9">b7</text>
<text x="226.7" y="106.4">b8</text>
<text x="107.9" y="110.2">39</text>
<text x="107.9" y="112.8">40</text>
<text x="135.8" y="110.2">34</text>
<text x="135.8" y="112.8">37</text>
<text x="217.2" y="111.5">a10</text>
<text x="217.8" y="109">a9</text>
<text x="226.1" y="111.5">b10</text>
<text x="226.7" y="109">b9</text>
<text x="107.9" y="115.3">41</text>
<text x="107.9" y="117.9">42</text>
<text x="135.8" y="115.3">38</text>
<text x="107.9" y="120.4">43</text>
<text x="107.9" y="122.9">45</text>
<text x="107.9" y="125.5">46</text>
<text x="107.9" y="128">21</text>
<text x="107.9" y="130.6">25</text>
<text x="107.9" y="133.1">26</text>
<text x="107.9" y="135.6">27</text>
<text x="197.9" y="137.9" transform="rotate(-90 197.9 137.9)">8</text>
<text x="107.9" y="138.2">28</text>
<text x="107.9" y="143.3">22</text>
<text x="188.5" y="140.7">1</text>
<text x="188.5" y="143.3">2</text>
<text x="206.3" y="140.7">5</text>
<text x="206.3" y="143.3">6</text>
<text x="53.1" y="146.8" transform="rotate(-90 53.1 146.8)">1</text>
<text x="188.5" y="145.8">3</text>
<text x="206.3" y="145.8">7</text>
<text x="63.5" y="152.1">10</text>
<text x="122.9" y="151.2" transform="rotate(-90 122.9 151.2)">23</text>
<text x="125.5" y="150.6" transform="rotate(-90 125.5 150.6)">8</text>
<text x="197.9" y="150.6" transform="rotate(-90 197.9 150.6)">4</text>
<text x="64.1" y="157.2">4</text>
<text x="64.1" y="159.8">2</text>
<text x="64.1" y="162.3">6</text>
<text x="64.1" y="164.8">8</text>
<text x="50.5" y="174.7" transform="rotate(-90 50.5 174.7)">9</text>
<text x="53.1" y="174.7" transform="rotate(-90 53.1 174.7)">3</text>
<text x="149.2" y="177.5">1</text>
<text x="153.4" y="174.7" transform="rotate(-90 153.4 174.7)">5</text>
<text x="156.8" y="177.5">6</text>
<text x="149.2" y="180.1">3</text>
<text x="153.4" y="184.9" transform="rotate(-90 153.4 184.9)">2</text>
<text x="156.8" y="180.1">4</text>
</g>
<g font-size="1.8" fill="#0f0f0f">
<text x="71.1" y="77.1">nRESET</text>
<text x="83.8" y="87.3">BOOT0</text>
<text x="205.7" y="101.3">USB+</text>
<text x="235.7" y="101.3">USB-</text>
<text x="147.1" y="107.6">NS_USB+</text>
<text x="147.1" y="105.1">NS_USB-</text>
<text x="149.8" y="112.7">SWCLK</text>
<text x="150.1" y="110.1">SWDIO</text>
<text x="88.1" y="121.5">USART_RX</text>
<text x="91.4" y="122.8">I2C_SCL_MEM</text>
<text x="91.4" y="125.4">I2C_SDA_MEM</text>
<text x="211.9" y="140.6">I2C_SDA_MEM</text>
<text x="212" y="143.2">I2C_SCL_MEM</text>
<text x="69.1" y="152.1">nRESET</text>
<text x="69.8" y="157.1">SWCLK</text>
<text x="70.1" y="159.7">SWDIO</text>
<text x="137.2" y="180">NS_USB-</text>
<text x="137.2" y="177.5">NS_USB+</text>
<text x="163.3" y="177.5">USB+</text>
<text x="163.3" y="180">USB-</text>
</g>
<g font-size="1.8" fill="#725600">
<text x="157.7" y="78.3">ADC</text>
<text x="157.7" y="88.5">DAC</text>
<text x="91.7" y="103.7">GPIO4</text>
<text x="91.7" y="106.3">GPIO2</text>
<text x="91.7" y="108.8">GPIO1</text>
<text x="88.4" y="119">USART_TX</text>
<text x="91.7" y="129.1">GPIO3</text>
<text x="89.8" y="136.8">I2C_SDA</text>
<text x="89.8" y="134.2">I2C_SCL</text>
</g>
</svg>
